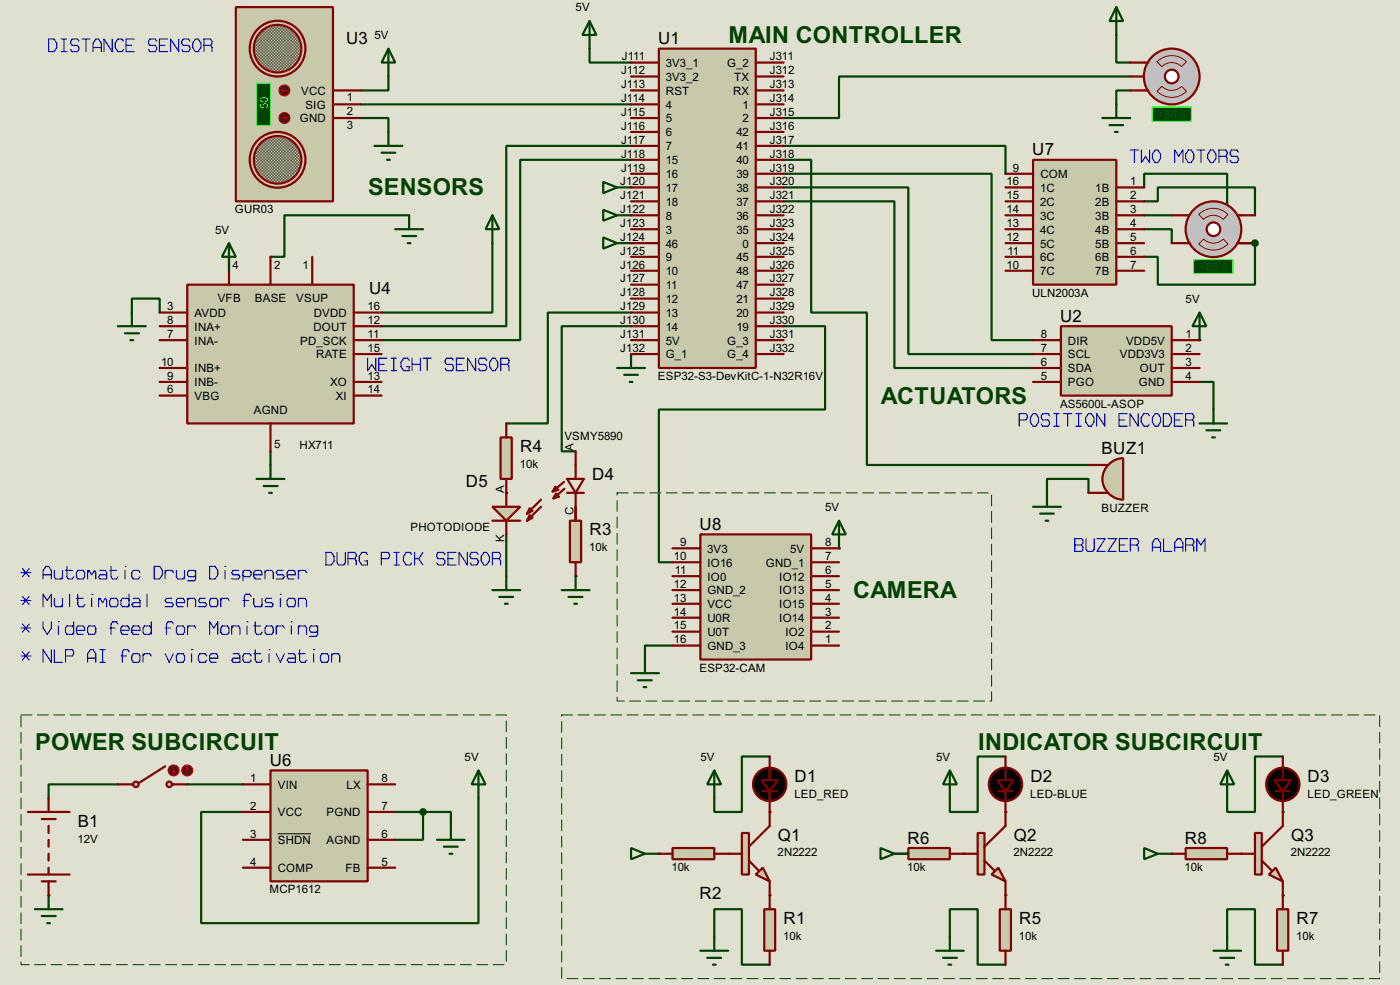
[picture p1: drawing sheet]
<svg xmlns="http://www.w3.org/2000/svg" width="256mm" height="180mm" viewBox="0 0 256 180" stroke-linecap="round" stroke-linejoin="round" font-family="sans-serif">
<path d="M0 0h256.5v180.3h-256.5z" fill="#e0e0d0"/>
<path d="M209.6 36.9h2.5v-2.6h17.8v5.1M209.6 39.4h5.1M209.6 42h5.1v2.5M130.9 171.5v-5.1h5v10.2h5.1" fill="none" stroke="#004000" stroke-width=".4"/>
<g fill="#004000">
<circle cx="141" cy="148.6" r=".2"/>
<circle cx="141" cy="163.9" r=".2"/>
</g>
<path d="M71.2 14v2.6h-5.1M204.5 6.4v5.1h2.6M207.1 16.6h-2.6v2.5M66.1 21.6h5.1v2.6M191.8 90.2v-2.5h7.6v2.5M141 138.5h-5.1v10.1h-5v-2.5" fill="none" stroke="#004000" stroke-width=".4"/>
<circle cx="92.8" cy="90.2" r=".2" fill="#004000"/>
<path d="M105.5 92.8v2.5" fill="none" stroke="#004000" stroke-width=".4"/>
<circle cx="105.5" cy="105.5" r=".2" fill="#004000"/>
<path d="M92.8 97.8v7.7M174 171.5v-5.1h5.1v10.2h5.1" fill="none" stroke="#004000" stroke-width=".4"/>
<g fill="#004000">
<circle cx="176.6" cy="156.3" r=".2"/>
<circle cx="184.2" cy="148.6" r=".2"/>
<circle cx="184.2" cy="163.9" r=".2"/>
</g>
<path d="M184.2 138.5h-5.1v10.1h-5.1v-2.5M224.8 171.5v-5.1h5.1v10.2h5.1" fill="none" stroke="#004000" stroke-width=".4"/>
<g fill="#004000">
<circle cx="235" cy="148.6" r=".2"/>
<circle cx="235" cy="163.9" r=".2"/>
</g>
<path d="M75 39.4h-22.9v7.6h-2.5M24.2 57.2v-2.5h5.1v2.5M90.2 44.5v12.7h-20.3M49.6 82.6v2.5M235 138.5h-5.1v10.1h-5.1v-2.5" fill="none" stroke="#004000" stroke-width=".4"/>
<circle cx="153.7" cy="100.4" r=".2" fill="#004000"/>
<path d="M209.6 34.3v-2.5h15.2v12.7h5.1M123.2 118.2h-5v2.5" fill="none" stroke="#004000" stroke-width=".4"/>
<circle cx="229.9" cy="44.5" r=".2" fill="#004000"/>
<path d="M229.9 44.5v7.6h-17.8v-5.1h-2.5" fill="none" stroke="#004000" stroke-width=".4"/>
<circle cx="219.8" cy="62.3" r=".2" fill="#004000"/>
<path d="M219.8 69.9h2.5v5.1M21.6 143.6h-12.7v2.5M34.3 143.6h10.2" fill="none" stroke="#004000" stroke-width=".4"/>
<circle cx="8.9" cy="163.9" r=".2" fill="#004000"/>
<path d="M72.4 148.6h5.1M77.5 148.6h5.1v2.6M77.5 148.6v5.1h-5.1M87.7 146.1v22.9h-50.8v-20.4h7.6" fill="none" stroke="#004000" stroke-width=".4"/>
<g fill="#004000">
<circle cx="120.7" cy="156.3" r=".2"/>
<circle cx="133.4" cy="156.3" r=".2"/>
<circle cx="214.7" cy="156.3" r=".2"/>
<circle cx="227.4" cy="156.3" r=".2"/>
</g>
<path d="M66.1 19.1h49.5M115.6 26.7h-22.8v33h-22.9M115.6 29.3h-20.3v33h-25.4" fill="none" stroke="#004000" stroke-width=".4"/>
<g fill="#004000">
<circle cx="115.6" cy="34.3" r=".2"/>
<circle cx="115.6" cy="39.4" r=".2"/>
<circle cx="115.6" cy="44.5" r=".2"/>
</g>
<path d="M115.6 57.2h-15.2v20.3h-7.6M115.6 59.7h-12.7v22.9h2.6" fill="none" stroke="#004000" stroke-width=".4"/>
<circle cx="115.6" cy="64.8" r=".2" fill="#004000"/>
<path d="M108 8.9v2.6h7.6M207.1 14h-53.4v7.6h-10.1M143.6 26.7h40.6v5.1M143.6 29.3h5v27.9h10.2v27.9h40.6M143.6 31.8h38.1v30.5h7.6M143.6 34.3h22.8v30.5h22.9M143.6 36.9h20.3v30.5h25.4M143.6 59.7h7.6v15.3h-30.5v27.9h2.5" fill="none" stroke="#004000" stroke-width=".4"/>
<path d="M203.1 85a3.8 3.8 0 0 1 2.7-1.1v7.6a3.8 3.8 0 0 1-3.5-2.4 3.8 3.8 0 0 1 .8-4.1z" fill-rule="evenodd" fill="#c8c8aa" stroke="#800000" stroke-width=".4"/>
<path d="M199.4 90.2h3.6M199.4 85.1h3.6" fill="none" stroke="#800000" stroke-width=".4"/>
<path d="M43.2 1.3h17.8v35.6h-17.8z" fill="#c8c8aa" stroke="#800000" stroke-width=".4"/>
<g fill="#c8c8aa" stroke="#800000" stroke-width=".4">
<circle cx="50.8" cy="29.3" r="5.1"/>
<circle cx="50.8" cy="8.9" r="5.1"/>
</g>
<circle cx="50.8" cy="29.3" r="4.4" fill="#c8c8aa"/>
<circle cx="50.8" cy="29.3" r="4.4" fill="#000"/>
<circle cx="50.8" cy="29.3" r="4.4" fill="none" stroke="#c8c8aa" stroke-width=".4"/>
<circle cx="50.8" cy="29.3" r="4.4" fill="none" stroke="#800000" stroke-width=".4"/>
<circle cx="50.8" cy="8.9" r="4.4" fill="#c8c8aa"/>
<circle cx="50.8" cy="8.9" r="4.4" fill="#000"/>
<circle cx="50.8" cy="8.9" r="4.4" fill="none" stroke="#c8c8aa" stroke-width=".4"/>
<circle cx="50.8" cy="8.9" r="4.4" fill="none" stroke="#800000" stroke-width=".4"/>
<path d="M47 15.3h2.6v7.6h-2.6z" fill="#004000" stroke="#0f0" stroke-width=".2"/>
<path d="M61 19.1h5.1M61 16.6h5.1M61 21.6h5.1" fill="none" stroke="#800000" stroke-width=".4"/>
<circle cx="52.1" cy="16.6" r="1" fill="#400000" stroke="#f00" stroke-width=".2"/>
<path d="M51.6 16.6l.3 .2M51.6 16.6h1M51.9 16.3l-.3 .3" fill="none" stroke="#f00" stroke-width=".2"/>
<circle cx="52.1" cy="21.6" r="1" fill="#400000" stroke="#f00" stroke-width=".2"/>
<path d="M51.6 21.6h1M52.4 21.4l.2 .2M52.6 21.6l-.2 .3" fill="none" stroke="#f00" stroke-width=".2"/>
<g fill="#000" stroke="#800000" stroke-width=".4">
<path d="M139.5 142.8h3l-1.5 2z"/>
<circle cx="141" cy="143.6" r="3.1"/>
</g>
<path d="M141 138.5v4.3M139.8 144.8h2.5M141 144.8v3.8" fill="none" stroke="#800000" stroke-width=".4"/>
<path d="M49.6 141h17.8v20.3h-17.8z" fill="#c8c8aa" stroke="#800000" stroke-width=".4"/>
<path d="M44.5 143.6h5.1M44.5 148.6h5.1M44.5 153.7h5.1M44.5 158.8h5.1M67.4 143.6h5M67.4 148.6h5M67.4 153.7h5M67.4 158.8h5" fill="none" stroke="#800000" stroke-width=".4"/>
<path d="M50.9 152.6h6.1" fill="none" stroke="#000" stroke-width=".18"/>
<circle cx="214.6" cy="14" r="5.1" fill="#c0c0c0" stroke="#800000" stroke-width=".4"/>
<circle cx="214.6" cy="14" r="1.25" fill="#feffff" stroke="#800000" stroke-width=".4"/>
<path d="M209.6 11.5h.8M209.6 16.6h.8" fill="none" stroke="#800000" stroke-width=".4"/>
<path d="M211.1 19.6h7.1v2.6h-7.1z" fill="#004000" stroke="#0f0" stroke-width=".2"/>
<path d="M212 16.7l.9-.9a2.54 2.54 0 0 0 3.6 0l.9 .9a3.8 3.8 0 0 1-5.4 0zM212 11.3a3.8 3.8 0 0 1 5.4 0l-.9 .9a2.54 2.54 0 0 0-3.6 0z" fill="none" stroke="#800000" stroke-width=".18"/>
<path d="M207.1 14h2.5M207.1 11.5h2.5M207.1 16.6h2.5" fill="none" stroke="#800000" stroke-width=".4"/>
<path d="M189.3 29.3h15.2v22.8h-15.2z" fill="#c8c8aa" stroke="#800000" stroke-width=".4"/>
<g fill="none" stroke="#800000" stroke-width=".4">
<path d="M184.2 34.3h5.1M184.2 36.9h5.1M184.2 39.4h5.1M184.2 31.8h5.1M204.5 34.3h5.1M204.5 36.9h5.1M204.5 39.4h5.1M184.2 42h5.1M184.2 44.5h5.1M184.2 47h5.1M184.2 49.6h5.1M204.5 42h5.1"/>
<path d="M204.5 44.5h5.1M204.5 47h5.1M204.5 49.6h5.1"/>
</g>
<circle cx="222.3" cy="42" r="5.1" fill="#c0c0c0" stroke="#800000" stroke-width=".4"/>
<circle cx="222.3" cy="42" r="1.25" fill="#feffff" stroke="#800000" stroke-width=".4"/>
<path d="M217.2 39.4h.8M226.6 39.4h.8M217.2 44.5h.8M226.6 44.5h.8" fill="none" stroke="#800000" stroke-width=".4"/>
<path d="M218.7 47.6h7.2v2.5h-7.2z" fill="#004000" stroke="#0f0" stroke-width=".2"/>
<path d="M219.6 39.3a3.7 3.7 0 0 1 5.4 0l-.9 .9a2.54 2.54 0 0 0-3.6 0zM220.5 43.8a2.53 2.53 0 0 0 3.6 0l.9 .9a3.7 3.7 0 0 1-5.4 0z" fill="none" stroke="#800000" stroke-width=".18"/>
<path d="M214.7 39.4h2.5M227.4 39.4h2.5M214.7 44.5h2.5M227.4 44.5h2.5" fill="none" stroke="#800000" stroke-width=".4"/>
<path d="M140 166.4h2v7.6h-2z" fill="#c8c8aa" stroke="#800000" stroke-width=".4"/>
<path d="M141 163.9v2.5M141 174v2.6" fill="none" stroke="#800000" stroke-width=".4"/>
<path d="M128.3 174h5.1M129.6 175.3h2.5M130.6 176.6h.5M130.9 171.5v2.5" fill="none" stroke="#004000" stroke-width=".4"/>
<path d="M138.5 160.1l1.3-1.3 1.2 2.5z" fill="#c8c8aa" stroke="#800000" stroke-width=".4"/>
<path d="M135.9 152.5h1.3v7.6h-1.3z" fill="#c8c8aa" stroke="#800000" stroke-width=".4"/>
<g fill="none" stroke="#800000" stroke-width=".4">
<path d="M101.5 89.6v.1h.8M101.6 90.8v.1h.8M101.9 89.3l-.2 .2M102 90.5l-.2 .3M102.3 89.7l-.5-.6-.5 .9M102.3 89.7l-1 .3M102.4 90.9l-.5-.5-.5 .8M102.4 90.9l-1 .3M103.3 88.2l-2 1.8M103.4 89.5l-2 1.7M103.9 87.7h3.1l-1.5 2.5zM103.9 90.2h3.1"/>
<path d="M105.5 82.6v5.1M105.5 90.2v5.1M133.4 156.3h2.5M137.2 157.5l1.8 1.8M141 148.6v2.6l-3.8 3.8M141 161.3v2.6"/>
</g>
<g fill="none" stroke="#004000" stroke-width=".4">
<path d="M71.2 8.9l1.2 2.6h-2.5zM71.2 8.9v5.1M204.5 1.3l1.3 2.6h-2.5zM204.5 1.3v5.1M204.5 19.1v2.5M68.6 26.7h5.1M69.9 28h2.5M70.9 29.3h.5M71.2 24.2v2.5M202 21.6h5.1M203.3 22.9h2.5M204.3 24.2h.5"/>
<path d="M113.1 67.4h5.1M114.4 68.6h2.5M115.4 69.9h.5M115.6 64.8v2.6M189.3 92.8h5.1M190.6 94h2.5M191.6 95.3h.5M191.8 90.2v2.6M130.9 141l1.2 2.6h-2.5zM130.9 141v5.1"/>
</g>
<path d="M91.7 80.1h2.1v7.6h-2.1z" fill="#c8c8aa" stroke="#800000" stroke-width=".4"/>
<path d="M92.8 77.5v2.6M92.8 87.7v2.5" fill="none" stroke="#800000" stroke-width=".4"/>
<path d="M90.2 92.8h5.1l-2.5 2.5z" fill="#c8c8aa" stroke="#800000" stroke-width=".4"/>
<path d="M90.2 95.3h5.1M92.8 90.2v2.6M92.8 95.3v2.5M97.1 93l-.5 1M97.1 94.3l-.5 1M97.6 93.5l-1 .5M97.6 94.8l-1 .5M99.1 92.8l-2.5 2.5M99.1 91.5l-2.5 2.5" fill="none" stroke="#800000" stroke-width=".4"/>
<path d="M102.9 108h5.1M104.2 109.3h2.5M105.2 110.5h.5M105.5 105.5v2.5" fill="none" stroke="#004000" stroke-width=".4"/>
<path d="M104.4 95.3h2.1v7.6h-2.1z" fill="#c8c8aa" stroke="#800000" stroke-width=".4"/>
<path d="M105.5 92.8v2.5M105.5 102.9v2.6M184.2 138.5v4.3M182.9 144.8h2.6M184.2 144.8v3.8" fill="none" stroke="#800000" stroke-width=".4"/>
<path d="M90.2 108h5.1M91.5 109.3h2.5M92.5 110.5h.5M92.8 105.5v2.5" fill="none" stroke="#004000" stroke-width=".4"/>
<g fill="#000" stroke="#800000" stroke-width=".4">
<path d="M182.7 142.8h3l-1.5 2z"/>
<circle cx="184.2" cy="143.6" r="3.1"/>
</g>
<path d="M183.2 166.4h2v7.6h-2z" fill="#c8c8aa" stroke="#800000" stroke-width=".4"/>
<path d="M184.2 163.9v2.5M184.2 174v2.6" fill="none" stroke="#800000" stroke-width=".4"/>
<path d="M171.5 174h5.1M172.8 175.3h2.5M173.8 176.6h.5M174 171.5v2.5" fill="none" stroke="#004000" stroke-width=".4"/>
<path d="M166.4 155.2h7.6v2.1h-7.6z" fill="#c8c8aa" stroke="#800000" stroke-width=".4"/>
<path d="M163.9 156.3h2.5M174 156.3h2.6" fill="none" stroke="#800000" stroke-width=".4"/>
<path d="M181.7 160.1l1.2-1.3 1.3 2.5z" fill="#c8c8aa" stroke="#800000" stroke-width=".4"/>
<path d="M179.1 152.5h1.3v7.6h-1.3z" fill="#c8c8aa" stroke="#800000" stroke-width=".4"/>
<path d="M235 138.5v4.3M176.6 156.3h2.5M180.4 157.5l1.8 1.8M184.2 148.6v2.6l-3.8 3.8M233.7 144.8h2.6M235 144.8v3.8M184.2 161.3v2.6" fill="none" stroke="#800000" stroke-width=".4"/>
<path d="M174 141l1.3 2.6h-2.5zM174 141v5.1" fill="none" stroke="#004000" stroke-width=".4"/>
<g fill="#000" stroke="#800000" stroke-width=".4">
<path d="M233.5 142.8h3l-1.5 2z"/>
<circle cx="235" cy="143.6" r="3.1"/>
</g>
<path d="M234 166.4h2v7.6h-2z" fill="#c8c8aa" stroke="#800000" stroke-width=".4"/>
<path d="M235 163.9v2.5M235 174v2.6" fill="none" stroke="#800000" stroke-width=".4"/>
<path d="M222.3 174h5.1M223.6 175.3h2.5M224.6 176.6h.5M224.8 171.5v2.5" fill="none" stroke="#004000" stroke-width=".4"/>
<path d="M232.5 160.1l1.2-1.3 1.3 2.5z" fill="#c8c8aa" stroke="#800000" stroke-width=".4"/>
<path d="M229.9 152.5h1.3v7.6h-1.3z" fill="#c8c8aa" stroke="#800000" stroke-width=".4"/>
<path d="M227.4 156.3h2.5M231.2 157.5l1.8 1.8M235 148.6v2.6l-3.8 3.8M235 161.3v2.6" fill="none" stroke="#800000" stroke-width=".4"/>
<path d="M47 87.7h5.1M48.3 89h2.6M49.3 90.2h.5M49.6 85.1v2.6M224.8 141l1.3 2.6h-2.5zM224.8 141v5.1" fill="none" stroke="#004000" stroke-width=".4"/>
<path d="M34.3 52.1h30.5v25.4h-30.5z" fill="#c8c8aa" stroke="#800000" stroke-width=".4"/>
<g fill="none" stroke="#800000" stroke-width=".4">
<path d="M29.3 59.7h5M29.3 57.2h5M42 47v5.1M49.6 47v5.1M57.2 47v5.1M64.8 59.7h5.1M64.8 57.2h5.1M29.3 62.3h5M29.3 67.4h5M29.3 69.9h5M29.3 72.4h5M49.6 77.5v5.1"/>
<path d="M64.8 62.3h5.1M64.8 69.9h5.1M64.8 72.4h5.1M64.8 64.8h5.1"/>
</g>
<g fill="none" stroke="#004000" stroke-width=".4">
<path d="M75 39.4v2.6M90.2 39.4l1.3 2.6h-2.5zM90.2 39.4v5.1M21.6 59.7h5.1M24.2 57.2v2.5M42 44.5l1.2 2.5h-2.5zM42 44.5v5.1M72.4 42h5.1M73.7 43.2h2.6M74.7 44.5h.5M22.9 61h2.6M23.9 62.3h.5"/>
<path d="M153.7 95.3l1.3 2.5h-2.5zM153.7 95.3v5.1M115.6 123.2h5.1M116.9 124.5h2.5M117.9 125.8h.5M118.2 120.7v2.5M80.1 153.7h5M81.3 155h2.6M82.4 156.3h.5M82.6 151.2v2.5"/>
</g>
<path d="M128.3 97.8h20.3v22.9h-20.3z" fill-rule="evenodd" fill="#c8c8aa" stroke="#800000" stroke-width=".4"/>
<g fill="none" stroke="#800000" stroke-width=".4">
<path d="M123.2 118.2h5.1M123.2 115.6h5.1M123.2 113.1h5.1M123.2 110.5h5.1M123.2 108h5.1M123.2 105.5h5.1M123.2 102.9h5.1M123.2 100.4h5.1M148.6 118.2h5.1M148.6 115.6h5.1M148.6 113.1h5.1M148.6 110.5h5.1"/>
<path d="M148.6 108h5.1M148.6 105.5h5.1M148.6 102.9h5.1M148.6 100.4h5.1"/>
</g>
<circle cx="229.9" cy="44.5" r=".5" fill="#004000" stroke="#004000" stroke-width=".4"/>
<path d="M219.8 57.2l1.2 2.5h-2.5zM219.8 57.2v5.1M219.8 77.5h5M221 78.8h2.6M222.3 75v2.5M222.1 80.1h.5" fill="none" stroke="#004000" stroke-width=".4"/>
<path d="M194.4 59.7h20.3v12.7h-20.3z" fill-rule="evenodd" fill="#c8c8aa" stroke="#800000" stroke-width=".4"/>
<path d="M189.3 62.3h5.1M189.3 64.8h5.1M189.3 67.4h5.1M189.3 69.9h5.1M214.7 62.3h5.1M214.7 64.8h5.1M214.7 67.4h5.1M214.7 69.9h5.1" fill="none" stroke="#800000" stroke-width=".4"/>
<g fill="#c8c8aa" stroke="#800000" stroke-width=".4">
<circle cx="31" cy="143.6" r=".5"/>
<circle cx="24.9" cy="143.6" r=".5"/>
</g>
<path d="M21.6 143.6h2.8M30.3 140.3l-4.8 3M31.6 143.6h2.7" fill="none" stroke="#800000" stroke-width=".4"/>
<circle cx="31.8" cy="141" r="1" fill="#400000" stroke="#f00" stroke-width=".2"/>
<path d="M31.6 141.3l.2 .2M31.8 140.5v1M32.1 141.3l-.3 .2" fill="none" stroke="#f00" stroke-width=".2"/>
<circle cx="34.3" cy="141" r="1" fill="#400000" stroke="#f00" stroke-width=".2"/>
<path d="M34.3 140.5l-.2 .3M34.3 140.5l.3 .3M34.3 140.5v1" fill="none" stroke="#f00" stroke-width=".2"/>
<path d="M87.7 141l1.3 2.6h-2.6zM87.7 141v5.1M115.6 155.2l2.6 1.1-2.6 1zM118.2 156.3h2.5M6.4 166.4h5.1M7.7 167.7h2.5M8.7 169h.5M8.9 163.9v2.5" fill="none" stroke="#004000" stroke-width=".4"/>
<path d="M5.1 148.6h7.7M7.7 149.9h2.5M8.9 146.1v2.5M8.9 151.2v1.3M8.9 153.7v1.3M8.9 156.3v1.2M8.9 158.8v1.3M5.1 160.1h7.7M7.7 161.3h2.5M8.9 161.3v2.6" fill="none" stroke="#800000" stroke-width=".4"/>
<circle cx="77.5" cy="148.6" r=".5" fill="#004000" stroke="#004000" stroke-width=".4"/>
<path d="M123.2 155.2h7.7v2.1h-7.7z" fill="#c8c8aa" stroke="#800000" stroke-width=".4"/>
<path d="M120.7 156.3h2.5M130.9 156.3h2.5" fill="none" stroke="#800000" stroke-width=".4"/>
<path d="M161.3 155.2l2.6 1.1-2.6 1zM163.9 156.3h2.5M209.6 155.2l2.5 1.1-2.5 1zM212.1 156.3h2.6" fill="none" stroke="#004000" stroke-width=".4"/>
<path d="M217.2 155.2h7.6v2.1h-7.6z" fill="#c8c8aa" stroke="#800000" stroke-width=".4"/>
<path d="M214.7 156.3h2.5M224.8 156.3h2.6" fill="none" stroke="#800000" stroke-width=".4"/>
<path d="M110.5 33.3l2.6 1-2.6 1.1zM110.5 38.4l2.6 1-2.6 1zM113.1 34.3h2.5M113.1 39.4h2.5M110.5 43.5l2.6 1-2.6 1zM113.1 44.5h2.5" fill="none" stroke="#004000" stroke-width=".4"/>
<path d="M120.7 8.9h17.8v58.5h-17.8z" fill-rule="evenodd" fill="#c8c8aa" stroke="#800000" stroke-width=".4"/>
<g fill="none" stroke="#800000" stroke-width=".4">
<path d="M115.6 11.5h5.1M115.6 14h5.1M115.6 16.6h5.1M115.6 19.1h5.1M138.5 11.5h5.1M138.5 14h5.1M138.5 16.6h5.1M138.5 19.1h5.1M115.6 21.6h5.1M115.6 24.2h5.1M115.6 26.7h5.1M115.6 29.3h5.1"/>
<path d="M115.6 31.8h5.1M115.6 34.3h5.1M115.6 36.9h5.1M115.6 39.4h5.1M138.5 21.6h5.1M138.5 24.2h5.1M138.5 26.7h5.1M138.5 29.3h5.1M138.5 31.8h5.1M138.5 34.3h5.1M138.5 36.9h5.1M138.5 39.4h5.1"/>
<path d="M115.6 42h5.1M115.6 44.5h5.1M115.6 47h5.1M115.6 49.6h5.1M115.6 52.1h5.1M115.6 54.7h5.1M115.6 57.2h5.1M115.6 59.7h5.1M138.5 42h5.1M138.5 44.5h5.1M138.5 47h5.1M138.5 49.6h5.1"/>
<path d="M138.5 52.1h5.1M138.5 54.7h5.1M138.5 57.2h5.1M138.5 59.7h5.1M115.6 62.3h5.1M115.6 64.8h5.1M138.5 62.3h5.1M138.5 64.8h5.1"/>
</g>
<path d="M113.1 90.2h68.6v38.1h-68.6zM3.9 130.9h88.9v45.7h-88.9zM102.9 130.9h149.9v48.2h-149.9z" fill="none" stroke="#e0e0d0" stroke-width=".18"/>
<path d="M113.1 90.2h68.6v38.1h-68.6zM3.9 130.9h88.9v45.7h-88.9zM102.9 130.9h149.9v48.2h-149.9z" fill="none" stroke="#004000" stroke-width=".18" stroke-dasharray="2 1"/>
<path d="M108 3.9l1.3 2.5h-2.6zM108 3.9v5" fill="none" stroke="#004000" stroke-width=".4"/>
<g fill="none" stroke="#0000c0" stroke-width=".2">
<path d="M8.9 7.2h1l.5 .7v.8l-.5 .8h-1zM11.2 7.2h1M11.2 9.5h1M11.7 7.2v2.3M14.5 7.6l-.3-.4h-1l-.2 .4v.3l.2 .4h1l.3 .4v.4l-.3 .4h-1l-.2-.4M15 7.2h1.5M15.8 7.2v2.3M17.1 9.5v-1.6l.5-.7h.5l.5 .7v1.6M17.1 8.7h1.5M20.6 7.2v2.3l-1.5-2.3v2.3M22.6 7.6l-.2-.4h-.8l-.5 .7v.8l.5 .8h.8l.2-.4M23.1 8.3h1"/>
<path d="M24.6 7.2h-1.5v2.3h1.5M28.7 7.6l-.2-.4h-1l-.3 .4v.3l.3 .4h1l.2 .4v.4l-.2 .4h-1l-.3-.4M29.2 8.3h1M30.7 7.2h-1.5v2.3h1.5M32.8 7.2v2.3l-1.5-2.3v2.3M34.8 7.6l-.2-.4h-1l-.3 .4v.3l.3 .4h1l.2 .4v.4l-.2 .4h-1l-.3-.4M35.8 7.2h.5l.5 .7v.8l-.5 .8h-.5l-.5-.8v-.8zM37.4 8.3h1.2M38.6 8.3l.3-.4v-.3l-.3-.4h-1.2v2.3M38.6 8.3l.3 .4v.8M207.1 27.5h1.5M207.8 27.5v2.3"/>
<path d="M209.1 27.5v2.3l.8-1.2 .7 1.2v-2.3M211.6 27.5h.5l.5 .7v.8l-.5 .8h-.5l-.5-.8v-.8zM215.2 29.8v-2.3l.8 1.1 .7-1.1v2.3M217.7 27.5h.5l.5 .7v.8l-.5 .8h-.5l-.5-.8v-.8zM219.3 27.5h1.5M220 27.5v2.3M221.8 27.5h.5l.5 .7v.8l-.5 .8h-.5l-.5-.8v-.8zM223.3 28.6h1.3M224.6 28.6l.2-.4v-.3l-.2-.4h-1.3v2.3M224.6 28.6l.2 .4v.8M226.9 27.9l-.3-.4h-1l-.2 .4v.3l.2 .4h1l.3 .4v.4l-.3 .4h-1l-.2-.4M67.4 65.6v2.3l.7-1.2 .8 1.2v-2.3"/>
<path d="M69.4 66.7h1M70.9 65.6h-1.5v2.3h1.5M71.7 67.9h1M71.7 65.6h1M72.2 65.6v2.3M75 66l-.3-.4h-.7l-.5 .7v.8l.5 .8h1v-.8h-.5M75.5 66.7h1.5M75.5 65.6v2.3M77 65.6v2.3M77.5 65.6h1.5M78.3 65.6v2.3M83.1 66l-.3-.4h-1l-.2 .4v.3l.2 .4h1l.3 .4v.4l-.3 .4h-1l-.2-.4"/>
<path d="M83.6 66.7h1M85.1 65.6h-1.5v2.3h1.5M87.2 65.6v2.3l-1.5-2.3v2.3M89.2 66l-.3-.4h-1l-.2 .4v.3l.2 .4h1l.3 .4v.4l-.3 .4h-1l-.2-.4M90.2 65.6h.5l.5 .7v.8l-.5 .8h-.5l-.5-.8v-.8zM91.8 66.7h1.2M93 66.7l.3-.4v-.3l-.3-.4h-1.2v2.3M93 66.7l.3 .4v.8M186.7 76.9h1.3l.2-.4v-.4l-.2-.4h-1.3v2.3M189.3 75.7h.5l.5 .8v.8l-.5 .7h-.5l-.5-.7v-.8zM192.3 76.1l-.3-.4h-1l-.2 .4v.4l.2 .4h1l.3 .4v.3l-.3 .4h-1l-.2-.4M193.1 75.7h1"/>
<path d="M193.1 78h1M193.6 75.7v2.3M194.9 75.7h1.5M195.6 75.7v2.3M197.1 75.7h1M197.1 78h1M197.6 75.7v2.3M199.4 75.7h.5l.5 .8v.8l-.5 .7h-.5l-.5-.7v-.8zM202.4 75.7v2.3l-1.5-2.3v2.3M205 76.9h1M206.5 75.7h-1.5v2.3h1.5M208.5 75.7v2.3l-1.5-2.3v2.3"/>
<path d="M210.6 76.1l-.3-.4h-.7l-.5 .8v.8l.5 .7h.7l.3-.4M211.6 75.7h.5l.5 .8v.8l-.5 .7h-.5l-.5-.7v-.8zM213.1 75.7h1l.5 .8v.8l-.5 .7h-1zM215.2 76.9h1M216.7 75.7h-1.5v2.3h1.5M217.2 76.9h1.3M218.5 76.9l.2-.4v-.4l-.2-.4h-1.3v2.3M218.5 76.9l.2 .4v.7M196.9 98.6h1.3l.2 .4v.4l-.2 .4 .2 .4v.3l-.2 .4h-1.3zM196.9 99.8h1.3M199 98.6v1.9l.2 .4h1l.3-.4v-1.9M201 98.6h1.5l-1.5 2.3h1.5"/>
<path d="M203 98.6h1.5l-1.5 2.3h1.5M205.1 99.8h1M206.6 98.6h-1.5v2.3h1.5M207.1 99.8h1.2M208.3 99.8l.3-.4v-.4l-.3-.4h-1.2v2.3M208.3 99.8l.3 .4v.7M213.2 98.6v2.3h1.5M217.2 99.8h1.3M218.5 99.8l.2-.4v-.4l-.2-.4h-1.3v2.3M218.5 99.8l.2 .4v.7M3.9 104.8h1.8M3.9 109.9h1.8"/>
<path d="M3.9 115h1.8M4.1 104.1l1.3 1.5M4.1 109.2l1.3 1.5M4.1 114.2l1.3 1.5M4.1 119.3l1.3 1.5M5.4 104.1l-1.3 1.5M5.4 109.2l-1.3 1.5M5.4 114.2l-1.3 1.5M5.4 119.3l-1.3 1.5M7.9 106v-1.6l.5-.7h.5l.5 .7v1.6M7.9 111.1v-2.3l.8 1.1 .7-1.1v2.3M7.9 113.8v1.2l.8 1.1 .7-1.1v-1.2"/>
<path d="M7.9 105.2h1.5M9.4 118.9v2.3l-1.5-2.3v2.3M10 104.4v1.2l.2 .4h1l.3-.4M10 109.5v1.2l.2 .4h1l.3-.4M10 118.9v2.3h1.5M10.7 113.8h.1M10.7 114.6v1.5M11.5 104.4v1.6M11.5 109.5v1.6M12 104.4h1.3M12.3 103.7v1.9l.2 .4h.8l.2-.4M12.8 108.8v2.3"/>
<path d="M13.5 115l-.2-.4h-1l-.3 .4v.7l.3 .4h1l.2-.4M13.5 113.8v2.3M14 115.4h1.5v-.4l-.2-.4h-1l-.3 .4v.7l.3 .4h1M14 109.5h1.3M14.3 104.4h1l.2 .4v.8l-.2 .4h-1l-.3-.4v-.8zM14.3 108.8v1.9l.2 .4h.8l.2-.4M16.1 104.4v1.6M16.1 104.8l.2-.4 .5 .8 .5-.8 .3 .4v1.2M16.3 114.6h1l.3 .4v.7l-.3 .4h-1l-.2-.4v-.7zM16.8 108.8h.1M16.8 109.5v1.6M18.1 109.9l.2-.4 .5 .8 .5-.8 .3 .4v1.2"/>
<path d="M18.1 109.5v1.6M18.3 104.4h1l.3 .4v1.2h-1.3l-.2-.4 .2-.4h1.3M18.3 118.9h1M18.8 118.9v2.3M20.1 104.4h1.3M20.1 115h1M20.4 103.7v1.9l.2 .4h.8l.2-.4M20.4 109.5h1l.2 .4v.8l-.2 .4h-1l-.3-.4v-.8zM21.6 114.2l-.2-.4h-.8l-.2 .4v1.9M22.2 115.4h1.5v-.4l-.3-.4h-1l-.2 .4v.7l.2 .4h1M22.9 103.7h.1M22.9 104.4v1.6"/>
<path d="M23.7 109.9l-.3-.4h-1l-.2 .4v.8l.2 .4h1l.3-.4M23.7 108.8v2.3M23.7 119.3l-.3-.4h-.7l-.3 .4v1.9M24.2 115.4h1.5v-.4l-.3-.4h-1l-.2 .4v.7l.2 .4h1M24.4 119.7h1l.3 .4v.7l-.3 .4h-1l-.2-.4v-.7zM24.4 109.5h1l.3 .4v1.2h-1.3l-.2-.4 .2-.4h1.3M25.7 104.8l-.3-.4h-1l-.2 .4v.8l.2 .4h1l.3-.4M26.2 119.7v1.5M27 108.8v2.3M27.7 115l-.2-.4h-1l-.3 .4v.7l.3 .4h1l.2-.4M27.7 113.8v2.3M28.3 103.7h1l.5 .7v.8l-.5 .8h-1z"/>
<path d="M30.3 104.8l.2-.4h1l.3 .4M30.3 104.4v1.6M30.3 115h1M30.3 119.7l.7 1.5 .8-1.5M31.5 109.5h-1l-.2 .4 .2 .4h1l.3 .4-.3 .4h-1.2M31.8 114.2l-.3-.4h-.7l-.3 .4v1.9M32.3 104.4v1.2l.3 .4h1l.2-.4M32.3 110.3h1.5v-.4l-.2-.4h-1l-.3 .4v.8l.3 .4h1M32.6 114.6h1l.2 .4v.7l-.2 .4h-1l-.3-.4v-.7zM32.6 119.7h1l.2 .4v.7l-.2 .4h-1l-.3-.4v-.7zM33.8 104.4v1.6M34.4 109.5v1.6"/>
<path d="M34.4 114.6v1.5M34.4 109.9l.2-.4h1l.3 .4v1.2M34.4 115l.2-.4h1l.3 .4M35.1 118.9h.1M35.1 119.7v1.5M35.9 104.8l-.3-.4h-1l-.2 .4v.4l.2 .4h1l.3-.4M35.9 104.4v1.6l-.3 .3h-1.2M37.6 109.5h-1l-.2 .4 .2 .4h1l.3 .4-.3 .4h-1.2M38.4 103.7h1l.5 .7v.8l-.5 .8h-1zM38.4 116.1v-2.3l.8 1.2 .7-1.2v2.3M38.7 109.5h1l.2 .4v.8l-.2 .4h-1l-.3-.4v-.8zM40.5 109.9l.2-.4h1l.3 .4"/>
<path d="M40.5 109.5v1.6M40.7 114.6h1l.3 .4v.7l-.3 .4h-1l-.2-.4v-.7zM41.2 103.7h.1M41.2 104.4v1.6M42.5 115l.2-.4h1l.3 .4v1.1M42.5 114.6v1.5M42.7 119.7h1l.3 .4v1.1h-1.3l-.2-.4 .2-.3h1.3M43.7 104.4h-1l-.2 .4 .2 .4h1l.3 .4-.3 .4h-1.2M44.5 104.8l.3-.4h1l.2 .4v.4l-.2 .4h-1l-.3-.4M44.5 104.4v1.9M44.5 109.9h1M45.3 113.8h.1"/>
<path d="M45.3 114.6v1.5M46 109.2l-.2-.4h-.8l-.2 .4v1.9M46.5 105.2h1.5v-.4l-.2-.4h-1l-.3 .4v.8l.3 .4h1M46.5 109.5v1.2l.3 .4h1l.2-.4M46.5 114.6h1.3M46.5 119.7h1.3M46.8 113.8v1.9l.2 .4h.8l.2-.4M46.8 118.9v1.9l.2 .4h.8l.2-.4M48 109.5v1.6M48.6 104.8l.2-.4h1l.3 .4v1.2M48.6 104.4v1.6M48.8 114.6h1l.3 .4v.7l-.3 .4h-1l-.2-.4v-.7z"/>
<path d="M49.3 118.9h.1M49.3 119.7v1.5M49.8 109.5h-1l-.2 .4 .2 .4h1l.3 .4-.3 .4h-1.2M50.6 115l.3-.4h1l.2 .4M50.6 114.6v1.5M50.6 119.7l.8 1.5 .7-1.5M51.4 108.8h.1M51.4 109.5v1.6M51.9 104.4h-1l-.3 .4 .3 .4h1l.2 .4-.2 .4h-1.3M52.6 105.2h1.5v-.4l-.2-.4h-1l-.3 .4v.8l.3 .4h1M52.9 109.5h1l.2 .4v.8l-.2 .4h-1l-.3-.4v-.8zM52.9 119.7h1l.2 .4v1.1h-1.2l-.3-.4 .3-.3h1.2"/>
<path d="M53.4 113.8h.1M53.4 114.6v1.5M54.7 104.8l.2-.4h1l.3 .4M54.7 104.4v1.6M54.7 109.5v1.6M54.7 114.6v1.5M54.7 109.9l.2-.4h1l.3 .4v1.2M54.7 115l.2-.4h1l.3 .4v1.1M54.7 119.7h1.2M54.9 118.9v1.9l.3 .4h.7l.3-.4M57.5 118.9h.1M57.5 119.7v1.5"/>
<path d="M58.2 115l-.2-.4h-1l-.3 .4v.4l.3 .3h1l.2-.3M58.2 114.6v1.5l-.2 .4h-1.3M59 119.7h1l.2 .4v.7l-.2 .4h-1l-.3-.4v-.7zM59.7 101.1h1l.5 .8v.8l-.5 .7h-1zM60.8 119.7v1.5M61.8 101.1v1.9l.2 .4h1l.3-.4v-1.9M63.8 102.3h1.2M65 102.3l.3-.4v-.4l-.3-.4h-1.2v2.3M65 102.3l.3 .4v.7M67.3 101.5l-.2-.4h-.8l-.5 .8v.8l.5 .7h1v-.7h-.5M69.9 102.3h1.2l.3-.4v-.4l-.3-.4h-1.2v2.3M72.2 101.1h1"/>
<path d="M72.2 103.4h1M72.7 101.1v2.3M75.4 101.5l-.2-.4h-.8l-.5 .8v.8l.5 .7h.8l.2-.4M76 102.3h.7M76 101.1v2.3M76.7 102.3l.8 1.1M77.5 101.1l-.8 1.2M81.5 101.5l-.2-.4h-1l-.3 .4v.4l.3 .4h1l.2 .4v.3l-.2 .4h-1l-.3-.4M82.1 102.3h1M83.6 101.1h-1.5v2.3h1.5M85.6 101.1v2.3l-1.5-2.3v2.3M87.6 101.5l-.2-.4h-1l-.3 .4v.4l.3 .4h1l.2 .4v.3l-.2 .4h-1l-.3-.4"/>
<path d="M88.7 101.1h.5l.5 .8v.8l-.5 .7h-.5l-.5-.7v-.8zM90.2 102.3h1.3M91.5 102.3l.2-.4v-.4l-.2-.4h-1.3v2.3M91.5 102.3l.2 .4v.7M211.1 100.9v-1.5l.5-.8h.5l.5 .8v1.5M211.1 100.2h1.5M215.2 100.9v-1.5l.5-.8h.5l.5 .8v1.5M215.2 100.2h1.5M219.3 100.9v-2.3l.7 1.2 .8-1.2v2.3M3.9 120.1h1.8M12 120.1h1.3l.2-.4v-.4l-.2-.4h-1.3v2.3M16.1 121.2v-1.5l.5-.8h.5l.5 .8v1.5"/>
<path d="M16.1 120.5h1.5M18.3 121.2h1M22.2 120.1h1M26.2 120.1l.3-.4h1l.2 .4M37.9 120.1l-.3-.4h-1l-.2 .4v.7l.2 .4h1l.3-.4M38.4 120.5h1.5v-.4l-.2-.4h-1l-.3 .4v.7l.3 .4h1M46 120.1l-.2-.4h-1l-.3 .4v.7l.3 .4h1l.2-.4M60.8 120.1l.2-.4h1l.3 .4v1.1"/>
</g>
<g font-size="4.8" fill="#004000">
<text x="133.5" y="7.8">MAIN CONTROLLER</text>
<text x="67.4" y="35.8">SENSORS</text>
<text x="161.4" y="73.9">ACTUATORS</text>
<text x="156.3" y="109.4">CAMERA</text>
<text x="6.5" y="137.4">POWER SUBCIRCUIT</text>
<text x="179.2" y="137.4">INDICATOR SUBCIRCUIT</text>
</g>
<g font-size="3.5">
<text x="63.4" y="8.1">U3</text>
<text x="120.6" y="8.1">U1</text>
<text x="189.1" y="28.5">U7</text>
<text x="67.6" y="53.9">U4</text>
<text x="194.2" y="58.9">U2</text>
<text x="95.3" y="82.8">R4</text>
<text x="201.8" y="83.1">BUZ1</text>
<text x="85.4" y="89.1">D5</text>
<text x="108.5" y="87.8">D4</text>
<text x="108" y="98">R3</text>
<text x="128.2" y="97">U8</text>
<text x="49.4" y="140.2">U6</text>
<text x="145.6" y="143.2">D1</text>
<text x="188.8" y="143.2">D2</text>
<text x="239.6" y="143.2">D3</text>
<text x="14.3" y="151.3">B1</text>
<text x="142.5" y="153.9">Q1</text>
<text x="166.3" y="154.4">R6</text>
<text x="185.7" y="153.9">Q2</text>
<text x="217.1" y="154.4">R8</text>
<text x="236.5" y="153.9">Q3</text>
<text x="128.2" y="164.6">R2</text>
<text x="143.6" y="169.1">R1</text>
<text x="186.7" y="169.1">R5</text>
<text x="237.5" y="169.1">R7</text>
</g>
<g font-size="2.4">
<text x="105.5" y="2.1">5V</text>
<text x="68.6" y="7.2">5V</text>
<text x="113.9" y="11.1">J111</text>
<text x="141" y="11.1">J311</text>
<text x="55.2" y="17.3">VCC</text>
<text x="113.8" y="13.6">J112</text>
<text x="113.8" y="16.2">J113</text>
<text x="122" y="12.3">3V3_1</text>
<text x="122" y="14.8">3V3_2</text>
<text x="122" y="17.3">RST</text>
<text x="133.2" y="12.3">G_2</text>
<text x="134.3" y="17.3">RX</text>
<text x="134.5" y="14.8">TX</text>
<text x="141" y="13.6">J312</text>
<text x="141" y="16.2">J313</text>
<text x="54.9" y="22.4">GND</text>
<text x="55.9" y="19.9">SIG</text>
<text x="63.6" y="21.1">2</text>
<text x="63.6" y="18.5">1</text>
<text x="63.6" y="23.6">3</text>
<text x="113.8" y="18.7">J114</text>
<text x="113.8" y="21.2">J115</text>
<text x="113.8" y="23.8">J116</text>
<text x="122" y="19.9">4</text>
<text x="122" y="22.4">5</text>
<text x="136.1" y="19.9">1</text>
<text x="136.1" y="22.4">2</text>
<text x="141" y="18.7">J314</text>
<text x="141" y="21.2">J315</text>
<text x="141" y="23.8">J316</text>
<text x="113.8" y="26.3">J117</text>
<text x="113.8" y="28.9">J118</text>
<text x="122" y="25">6</text>
<text x="122" y="27.5">7</text>
<text x="134.9" y="25">42</text>
<text x="134.9" y="27.5">41</text>
<text x="141" y="26.3">J317</text>
<text x="141" y="28.9">J318</text>
<text x="113.6" y="33.9">J120</text>
<text x="113.8" y="31.4">J119</text>
<text x="122" y="30">15</text>
<text x="122" y="32.6">16</text>
<text x="122" y="35.1">17</text>
<text x="134.9" y="30">40</text>
<text x="134.9" y="32.6">39</text>
<text x="134.9" y="35.1">38</text>
<text x="141" y="31.4">J319</text>
<text x="141" y="33.9">J320</text>
<text x="184.4" y="33.9">16</text>
<text x="185.6" y="31.4">9</text>
<text x="190.6" y="35.1">1C</text>
<text x="190.6" y="32.6">COM</text>
<text x="200.7" y="35.1">1B</text>
<text x="207.1" y="33.9">1</text>
<text x="43" y="39.1">GUR03</text>
<text x="113.6" y="36.5">J121</text>
<text x="113.6" y="39">J122</text>
<text x="113.6" y="41.6">J123</text>
<text x="122" y="37.7">18</text>
<text x="122" y="40.2">8</text>
<text x="134.9" y="37.7">37</text>
<text x="134.9" y="40.2">36</text>
<text x="141" y="36.5">J321</text>
<text x="141" y="39">J322</text>
<text x="141" y="41.6">J323</text>
<text x="184.4" y="36.5">15</text>
<text x="184.4" y="39">14</text>
<text x="184.4" y="41.6">13</text>
<text x="190.6" y="37.7">2C</text>
<text x="190.6" y="40.2">3C</text>
<text x="200.7" y="37.7">2B</text>
<text x="200.7" y="40.2">3B</text>
<text x="207.1" y="36.5">2</text>
<text x="207.1" y="39">3</text>
<text x="207.1" y="41.6">4</text>
<text x="39.4" y="42.7">5V</text>
<text x="113.6" y="44.1">J124</text>
<text x="113.6" y="46.6">J125</text>
<text x="122" y="42.7">3</text>
<text x="122" y="45.3">46</text>
<text x="122" y="47.8">9</text>
<text x="134.9" y="42.7">35</text>
<text x="134.9" y="47.8">45</text>
<text x="136.1" y="45.3">0</text>
<text x="141" y="44.1">J324</text>
<text x="141" y="46.6">J325</text>
<text x="184.4" y="44.1">12</text>
<text x="184.6" y="46.6">11</text>
<text x="190.6" y="42.7">4C</text>
<text x="190.6" y="45.3">5C</text>
<text x="190.6" y="47.8">6C</text>
<text x="200.7" y="42.7">4B</text>
<text x="200.7" y="45.3">5B</text>
<text x="200.7" y="47.8">6B</text>
<text x="207.1" y="44.1">5</text>
<text x="207.1" y="46.6">6</text>
<text x="42.6" y="49.2">4</text>
<text x="50.2" y="49.2">2</text>
<text x="55.4" y="49.2">1</text>
<text x="113.6" y="49.2">J126</text>
<text x="113.6" y="51.7">J127</text>
<text x="122" y="50.4">10</text>
<text x="122" y="52.9">11</text>
<text x="134.9" y="50.4">48</text>
<text x="134.9" y="52.9">47</text>
<text x="141" y="49.2">J326</text>
<text x="141" y="51.7">J327</text>
<text x="184.4" y="49.2">10</text>
<text x="190.6" y="50.4">7C</text>
<text x="200.7" y="50.4">7B</text>
<text x="207.1" y="49.2">7</text>
<text x="30.7" y="59.3">8</text>
<text x="30.7" y="56.8">3</text>
<text x="35.6" y="58">AVDD</text>
<text x="39.9" y="55.4">VFB</text>
<text x="46.7" y="55.4">BASE</text>
<text x="54.3" y="55.4">VSUP</text>
<text x="57.5" y="58">DVDD</text>
<text x="67.4" y="56.8">16</text>
<text x="67.4" y="59.3">12</text>
<text x="113.6" y="54.3">J128</text>
<text x="113.6" y="56.8">J129</text>
<text x="113.6" y="59.3">J130</text>
<text x="122" y="55.4">12</text>
<text x="122" y="58">13</text>
<text x="134.9" y="55.4">21</text>
<text x="134.9" y="58">20</text>
<text x="141" y="54.3">J328</text>
<text x="141" y="56.8">J329</text>
<text x="141" y="59.3">J330</text>
<text x="189.1" y="54.3">ULN2003A</text>
<text x="217.2" y="55.4">5V</text>
<text x="30.7" y="61.9">7</text>
<text x="35.6" y="60.5">INA+</text>
<text x="35.6" y="63.1">INA-</text>
<text x="55" y="63.1">PD_SCK</text>
<text x="57.4" y="60.5">DOUT</text>
<text x="57.9" y="65.6">RATE</text>
<text x="67.4" y="61.9">11</text>
<text x="67.4" y="64.4">15</text>
<text x="113.6" y="61.9">J131</text>
<text x="113.6" y="64.4">J132</text>
<text x="122" y="60.5">14</text>
<text x="122" y="63.1">5V</text>
<text x="122" y="65.6">G_1</text>
<text x="133.2" y="63.1">G_3</text>
<text x="133.2" y="65.6">G_4</text>
<text x="134.9" y="60.5">19</text>
<text x="141" y="61.9">J331</text>
<text x="141" y="64.4">J332</text>
<text x="190.7" y="61.9">8</text>
<text x="190.7" y="64.4">7</text>
<text x="195.6" y="63.1">DIR</text>
<text x="195.6" y="65.6">SCL</text>
<text x="205.1" y="65.6">VDD3V3</text>
<text x="206.3" y="63.1">VDD5V</text>
<text x="217.2" y="61.9">1</text>
<text x="217.2" y="64.4">2</text>
<text x="29.5" y="67">10</text>
<text x="30.7" y="69.5">9</text>
<text x="30.7" y="72">6</text>
<text x="35.6" y="68.1">INB+</text>
<text x="35.6" y="70.7">INB-</text>
<text x="60.5" y="70.7">XO</text>
<text x="67.4" y="69.5">13</text>
<text x="67.4" y="72">14</text>
<text x="120.5" y="69.5">ESP32-S3-DevKitC-1-N32R16V</text>
<text x="190.7" y="67">6</text>
<text x="190.7" y="69.5">5</text>
<text x="195.6" y="68.1">SDA</text>
<text x="195.6" y="70.7">PGO</text>
<text x="208.6" y="70.7">GND</text>
<text x="208.8" y="68.1">OUT</text>
<text x="217.2" y="67">3</text>
<text x="217.2" y="69.5">4</text>
<text x="35.6" y="73.2">VBG</text>
<text x="46.5" y="75.8">AGND</text>
<text x="61.5" y="73.2">XI</text>
<text x="194.2" y="74.6">AS5600L-ASOP</text>
<text x="50.2" y="82.1">5</text>
<text x="54.9" y="82.2">HX711</text>
<text x="103.4" y="80.6">VSMY5890</text>
<text x="105.1" y="82.6" transform="rotate(-90 105.1 82.6)">A</text>
<text x="95.2" y="85.7">10k</text>
<text x="92.4" y="90.2" transform="rotate(-90 92.4 90.2)">A</text>
<text x="105.1" y="94.3" transform="rotate(-90 105.1 94.3)">C</text>
<text x="151.2" y="93.6">5V</text>
<text x="201.8" y="93.7">BUZZER</text>
<text x="75.2" y="97.1">PHOTODIODE</text>
<text x="92.4" y="99.2" transform="rotate(-90 92.4 99.2)">K</text>
<text x="107.9" y="100.9">10k</text>
<text x="124.6" y="100">9</text>
<text x="129.6" y="101.2">3V3</text>
<text x="144.8" y="101.2">5V</text>
<text x="151.2" y="100">8</text>
<text x="123.5" y="102.5">10</text>
<text x="123.5" y="107.6">12</text>
<text x="123.6" y="105.1">11</text>
<text x="129.6" y="103.7">IO16</text>
<text x="129.6" y="106.3">IO0</text>
<text x="140.3" y="103.7">GND_1</text>
<text x="142.7" y="106.3">IO12</text>
<text x="151.2" y="107.6">5</text>
<text x="151.2" y="105.1">6</text>
<text x="151.2" y="102.5">7</text>
<text x="123.5" y="110.1">13</text>
<text x="123.5" y="112.7">14</text>
<text x="129.6" y="108.8">GND_2</text>
<text x="129.6" y="111.3">VCC</text>
<text x="129.6" y="113.9">U0R</text>
<text x="142.7" y="113.9">IO14</text>
<text x="142.7" y="111.3">IO15</text>
<text x="142.7" y="108.8">IO13</text>
<text x="151.2" y="112.7">3</text>
<text x="151.2" y="110.1">4</text>
<text x="123.5" y="115.2">15</text>
<text x="123.5" y="117.8">16</text>
<text x="129.6" y="116.4">U0T</text>
<text x="129.6" y="119">GND_3</text>
<text x="143.9" y="119">IO4</text>
<text x="143.9" y="116.4">IO2</text>
<text x="151.2" y="117.8">1</text>
<text x="151.2" y="115.2">2</text>
<text x="128.1" y="122.9">ESP32-CAM</text>
<text x="45.9" y="143.2">1</text>
<text x="69.9" y="143.2">8</text>
<text x="85.1" y="139.3">5V</text>
<text x="128.3" y="139.3">5V</text>
<text x="171.5" y="139.3">5V</text>
<text x="222.3" y="139.3">5V</text>
<text x="45.9" y="148.2">2</text>
<text x="50.9" y="144.4">VIN</text>
<text x="50.9" y="149.4">VCC</text>
<text x="59.8" y="149.4">PGND</text>
<text x="63.5" y="144.4">LX</text>
<text x="69.9" y="148.2">7</text>
<text x="145.5" y="146.1">LED_RED</text>
<text x="188.7" y="146.1">LED-BLUE</text>
<text x="239.5" y="146.1">LED_GREEN</text>
<text x="14.2" y="154.3">12V</text>
<text x="45.9" y="153.3">3</text>
<text x="50.9" y="154.5">SHDN</text>
<text x="59.8" y="154.5">AGND</text>
<text x="69.9" y="153.3">6</text>
<text x="45.9" y="158.4">4</text>
<text x="50.9" y="159.6">COMP</text>
<text x="63.3" y="159.6">FB</text>
<text x="69.9" y="158.4">5</text>
<text x="123" y="159.5">10k</text>
<text x="142.5" y="156.8">2N2222</text>
<text x="166.2" y="159.5">10k</text>
<text x="185.7" y="156.8">2N2222</text>
<text x="217" y="159.5">10k</text>
<text x="236.5" y="156.8">2N2222</text>
<text x="49.4" y="163.5">MCP1612</text>
<text x="143.5" y="172">10k</text>
<text x="186.7" y="172">10k</text>
<text x="237.5" y="172">10k</text>
</g>
<text font-size="2.4" fill="#0f0" x="49.1" y="19.9" transform="rotate(-90 49.1 19.9)">50</text>
<g font-size="2.4" fill="#008000">
<text x="212" y="21.7">+88.8</text>
<text x="219.7" y="49.6">+88.8</text>
</g>
</svg>
